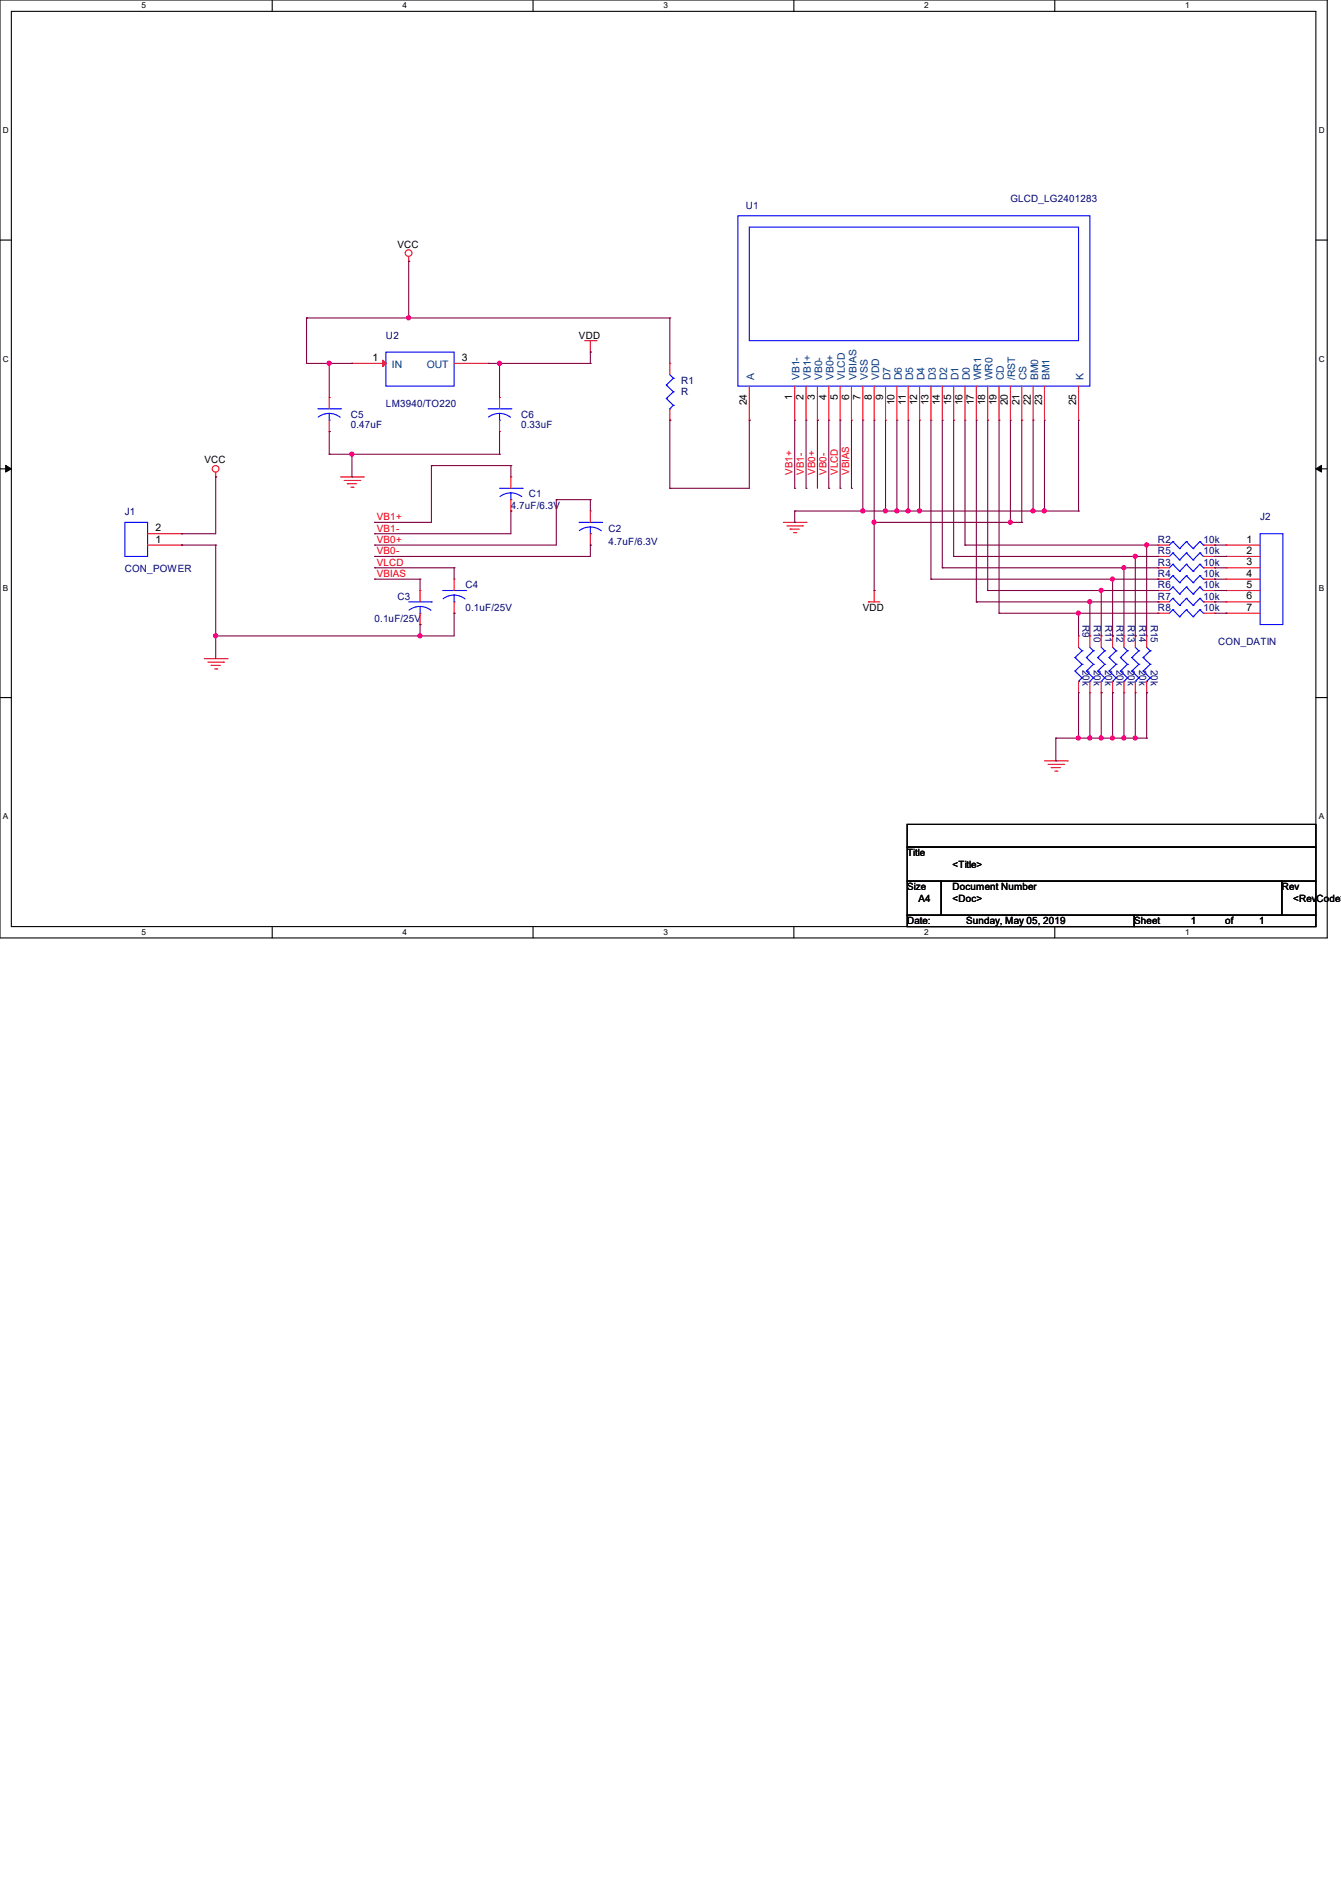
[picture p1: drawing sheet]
<svg xmlns="http://www.w3.org/2000/svg" width="210mm" height="297mm" viewBox="0 0 210 297" stroke-linecap="round" stroke-linejoin="round" font-family="sans-serif">
<path d="M0 0h207.9v146.9h-207.9zM1.8 1.8h204.3v143.3h-204.3z" fill="none" stroke="#000" stroke-width=".17"/>
<g fill="#fff">
<path d="M22.2 .2h.7v1.4h-.7z"/>
<path d="M22.2 145.2h.7v1.4h-.7z"/>
</g>
<path d="M42.6 0v1.8M42.6 145.1v1.8" fill="none" stroke="#000" stroke-width=".17"/>
<g fill="#fff">
<path d="M63 .2h.7v1.4h-.7z"/>
<path d="M63 145.2h.7v1.4h-.7z"/>
</g>
<path d="M83.5 0v1.8M83.5 145.1v1.8" fill="none" stroke="#000" stroke-width=".17"/>
<g fill="#fff">
<path d="M103.9 .2h.7v1.4h-.7z"/>
<path d="M103.9 145.2h.7v1.4h-.7z"/>
</g>
<path d="M124.3 0v1.8M124.3 145.1v1.8" fill="none" stroke="#000" stroke-width=".17"/>
<g fill="#fff">
<path d="M144.7 .2h.7v1.4h-.7z"/>
<path d="M144.7 145.2h.7v1.4h-.7z"/>
</g>
<path d="M165.2 0v1.8M165.2 145.1v1.8" fill="none" stroke="#000" stroke-width=".17"/>
<g fill="#fff">
<path d="M185.6 .2h.7v1.4h-.7z"/>
<path d="M185.6 145.2h.7v1.4h-.7z"/>
<path d="M.5 19.7h.9v1.4h-.9z"/>
<path d="M206.5 19.7h.9v1.4h-.9z"/>
<path d="M.5 55.5h.9v1.4h-.9z"/>
<path d="M206.5 55.5h.9v1.4h-.9z"/>
</g>
<path d="M0 37.6h1.8M206.1 37.6h1.8" fill="none" stroke="#000" stroke-width=".17"/>
<g fill="#fff">
<path d="M.5 91.3h.8v1.4h-.8z"/>
<path d="M206.5 91.3h.8v1.4h-.8z"/>
</g>
<path d="M0 73.4h1.8M206.1 73.4h1.8" fill="none" stroke="#000" stroke-width=".17"/>
<path d="M.9 72.9l.9 .5-.9 .5zM206.1 73.4l.9-.5v1z" fill="#000" stroke="#000" stroke-width=".16"/>
<g fill="#fff">
<path d="M.5 127.1h.8v1.4h-.8z"/>
<path d="M206.5 127.1h.8v1.4h-.8z"/>
</g>
<path d="M0 109.2h1.8M206.1 109.2h1.8M142.1 129.1h64v3.5h-64zM142.1 132.6h64v5.4h-64zM142.1 138h5.3v5.3h-5.3zM147.4 138h53.3v5.3h-53.3zM200.7 138h5.4v5.3h-5.4zM142.1 143.3h35.5v1.8h-35.5zM177.6 143.3h28.5v1.8h-28.5z" fill="none" stroke="#000" stroke-width=".17"/>
<g fill="none" stroke="#f00" stroke-width=".17">
<path d="M55.1 56.9h.1M55.1 56.9h5.4M64 40.9h.1M64 40.2v.7M71.1 56.9h5.4M76.5 56.9h.1M91.6 53.3h1.7M92.5 55.1h.1M92.5 53.3v1.8M93.3 53.3h.1M104.9 56.9h.1M104.9 56.9v1.8"/>
<path d="M33.8 74.7h.1M33.8 74v.7M51.6 62.2h.1M51.6 67.6h.1M51.6 62.2v1.8M51.6 65.8v1.8M53.3 74.7h3.6M53.9 75.2h2.4M54.4 75.7h.1M54.4 75.7h1.4M54.9 76.3h.4M55.3 76.3h.1"/>
<path d="M56.3 75.2h.1M56.9 74.7h.1M78.2 62.2h.1M78.2 67.6h.1M78.2 62.2v1.8M78.2 65.8v1.8M80 74.7h.1M80 74.7v1.8M80 78.2v1.8M104.9 65.8h.1M104.9 64v1.8M117.3 65.8h.1"/>
<path d="M117.3 60.5v5.3M124.5 65.8h.1M124.5 60.5v5.3M126.2 65.8h.1M126.2 60.5v5.3M128 65.8h.1M128 60.5v5.3M129.8 65.8h.1M129.8 60.5v5.3M131.6 65.8h.1M131.6 60.5v5.3M133.3 65.8h.1"/>
<path d="M133.3 60.5v5.3M135.1 65.8h.1M135.1 60.5v5.3M136.9 65.8h.1M136.9 60.5v5.3M138.7 65.8h.1M138.7 60.5v5.3M140.5 65.8h.1M140.5 60.5v5.3M142.2 65.8h.1M142.2 60.5v5.3M144 65.8h.1"/>
<path d="M144 60.5v5.3M145.8 65.8h.1M145.8 60.5v5.3M147.6 65.8h.1M147.6 60.5v5.3M149.4 65.8h.1M149.4 60.5v5.3M151.1 65.8h.1M151.1 60.5v5.3M152.9 65.8h.1M152.9 60.5v5.3M154.7 65.8h.1"/>
<path d="M154.7 60.5v5.3M156.5 65.8h.1M156.5 60.5v5.3M158.2 65.8h.1M158.2 60.5v5.3M160 65.8h.1M160 60.5v5.3M161.8 65.8h.1M161.8 60.5v5.3M163.6 65.8h.1M163.6 60.5v5.3M168.9 65.8h.1"/>
<path d="M168.9 60.5v5.3M23.1 85.3h5.3M23.1 83.6h5.3M28.4 85.3h.1M28.4 83.6h.1M65.8 92.5h.1M65.8 97.8h.1M65.8 92.5v1.7M65.8 96v1.8M71.1 90.7h.1M71.1 96h.1M71.1 90.7v1.8"/>
<path d="M71.1 94.2v1.8M80 80h.1M92.5 80h.1M92.5 85.3h.1M92.5 80v1.8M92.5 83.6v1.7M122.7 81.8h3.5M123.2 82.3h2.5M123.7 82.8h.1M123.7 82.8h1.5M124.3 83.4h.3M124.6 83.4h.1"/>
<path d="M125.7 82.3h.1M126.2 81.8h.1M136 94.2h.1M136 94.2h1.8M136.9 92.5h.1M136.9 92.5v1.7M168.9 99.6h.1M168.9 99.6v1.7M170.7 99.6h.1M170.7 99.6v1.7M172.5 99.6h.1M172.5 99.6v1.7"/>
<path d="M174.2 99.6h.1M174.2 99.6v1.7M176 99.6h.1M176 99.6v1.7M177.8 99.6h.1M177.8 99.6v1.7M179.6 99.6h.1M179.6 99.6v1.7M181.4 87.1h.1M181.4 85.3h.1M181.4 96h.1M181.4 94.2h.1"/>
<path d="M181.4 92.5h.1M181.4 90.7h.1M181.4 88.9h.1M181.4 94.2h1.7M181.4 87.1h1.7M181.4 85.3h1.7M181.4 88.9h1.7M181.4 90.7h1.7M181.4 92.5h1.7M181.4 96h1.7M188.5 94.2h1.7M188.5 87.1h1.7"/>
<path d="M188.5 85.3h1.7M188.5 88.9h1.7M188.5 90.7h1.7M188.5 92.5h1.7M188.5 96h1.7M190.2 87.1h.1M190.2 85.3h.1M190.2 96h.1M190.2 94.2h.1M190.2 92.5h.1M190.2 90.7h.1M190.2 88.9h.1"/>
<path d="M192 85.3h.1M192 87.1h.1M192 88.9h.1M192 90.7h.1M192 92.5h.1M192 94.2h.1M192 96h.1M192 94.2h5.4M192 87.1h5.4M192 85.3h5.4M192 88.9h5.4M192 90.7h5.4"/>
<path d="M192 92.5h5.4M192 96h5.4M32 103.1h3.6M32.6 103.7h2.4M33.1 104.2h.1M33.1 104.2h1.4M33.6 104.7h.4M34 104.7h.1M35 103.7h.1M35.6 103.1h.1M163.6 119.1h3.5M164.1 119.7h2.5"/>
<path d="M166.6 119.7h.1M167.1 119.1h.1M168.9 108.5h.1M168.9 106.7v1.8M170.7 108.5h.1M170.7 106.7v1.8M172.5 108.5h.1M172.5 106.7v1.8M174.2 108.5h.1M174.2 106.7v1.8M176 108.5h.1M176 106.7v1.8"/>
<path d="M177.8 108.5h.1M177.8 106.7v1.8M179.6 108.5h.1M179.6 106.7v1.8M164.6 120.2h.1M164.6 120.2h1.5M165.2 120.7h.3M165.5 120.7h.1"/>
<circle cx="64" cy="39.6" r=".52"/>
<circle cx="33.8" cy="73.4" r=".52"/>
</g>
<g fill="none" stroke="#00f" stroke-width=".17">
<path d="M115.6 33.8h55.1v26.7h-55.1zM117.3 35.6h51.6v17.7h-51.6zM60.5 55.1h10.6v5.4h-10.6zM104.9 58.7l.6 .5M105.5 59.2h.1M105.5 59.2l-1.1 1.1M49.8 64h3.5M51.6 65.8h.1M51.6 64.7l1 .3 .7 .3M51.6 64.7l-.8 .1-1 .5M51.6 64.7v1.1M53.3 64h.1"/>
<path d="M76.5 64h3.5M78.2 65.8h.1M78.2 64.7l1.1 .3 .6 .3M78.2 64.7l-.7 .1-1 .5M78.2 64.7v1.1M78.2 76.5h3.6M80 64h.1M80 78.2h.1M80 77.2l1.1 .2 .6 .4M80 77.2l-.7 .1-1 .5M80 77.2v1M81.8 76.5h.1"/>
<path d="M104.4 60.3h.1M104.4 62.4h.1M104.4 60.3l1.1 1M104.4 62.4l1.1 1.1M104.9 64h.1M105.5 61.3h.1M105.5 63.5h.1M105.5 61.3l-1.1 1.1M105.5 63.5l-.6 .5M19.6 81.8h3.5v5.3h-3.5zM64 94.2h3.6M65.8 96h.1"/>
<path d="M65.8 95l1.1 .2 .6 .3M65.8 95h-.8l-.9 .5M65.8 95v1M67.6 94.2h.1M69.3 92.5h3.6M71.1 94.2h.1M71.1 93.2l1.1 .2 .6 .4M71.1 93.2l-.7 .1-1 .5M71.1 93.2v1M72.9 92.5h.1M90.7 81.8h3.5M92.5 83.6h.1"/>
<path d="M92.5 82.5l1 .2 .7 .4M92.5 82.5l-.8 .1-1 .5M92.5 82.5v1.1M94.2 81.8h.1M183.7 86.6h.1M183.7 84.8h.1M183.7 95.5h.1M183.7 93.7h.1M183.7 91.9h.1M183.7 90.1h.1M183.7 88.3h.1M183.7 86.6l-.6 .5"/>
<path d="M183.7 86.6l1 1.1M183.7 84.8l-.6 .5M183.7 84.8l1 1.1M183.7 95.5l-.6 .5M183.7 95.5l1 1.1M183.7 93.7l-.6 .5M183.7 93.7l1 1.1M183.7 91.9l-.6 .6M183.7 91.9l1 1.1M183.7 90.1l-.6 .6M183.7 90.1l1 1.1M183.7 88.3l-.6 .6"/>
<path d="M183.7 88.3l1 1.2M184.7 87.7h.1M184.7 85.9h.1M184.7 96.6h.1M184.7 94.8h.1M184.7 93h.1M184.7 91.2h.1M184.7 89.5h.1M185.8 86.6h.1M185.8 84.8h.1M185.8 95.5h.1M185.8 93.7h.1"/>
<path d="M185.8 91.9h.1M185.8 90.1h.1M185.8 88.3h.1M185.8 86.6l-1.1 1.1M185.8 86.6l1.1 1.1M185.8 84.8l-1.1 1.1M185.8 84.8l1.1 1.1M185.8 95.5l-1.1 1.1M185.8 95.5l1.1 1.1M185.8 93.7l-1.1 1.1M185.8 93.7l1.1 1.1M185.8 91.9l-1.1 1.1"/>
<path d="M185.8 91.9l1.1 1.1M185.8 90.1l-1.1 1.1M185.8 90.1l1.1 1.1M185.8 88.3l-1.1 1.2M185.8 88.3l1.1 1.2M186.9 87.7h.1M186.9 85.9h.1M186.9 96.6h.1M186.9 94.8h.1M186.9 93h.1M186.9 91.2h.1M186.9 89.5h.1"/>
<path d="M187.9 86.6h.1M187.9 84.8h.1M187.9 95.5h.1M187.9 93.7h.1M187.9 91.9h.1M187.9 90.1h.1M187.9 88.3h.1M187.9 86.6l-1 1.1M187.9 86.6l.6 .5M187.9 84.8l-1 1.1M187.9 84.8l.6 .5M187.9 95.5l-1 1.1"/>
<path d="M187.9 95.5l.6 .5M187.9 93.7l-1 1.1M187.9 93.7l.6 .5M187.9 91.9l-1 1.1M187.9 91.9l.6 .6M187.9 90.1l-1 1.1M187.9 90.1l.6 .6M187.9 88.3l-1 1.2M187.9 88.3l.6 .6M188.5 87.1h.1M188.5 85.3h.1M188.5 96h.1"/>
<path d="M188.5 94.2h.1M188.5 92.5h.1M188.5 90.7h.1M188.5 88.9h.1M197.4 83.6h3.5v14.2h-3.5zM168.4 103h.1M168.4 105.1h.1M168.4 103l1.1 1M168.4 105.1l1.1 1M168.9 106.7h.1M168.9 101.3l.6 .6M169.5 101.9h.1"/>
<path d="M169.5 104h.1M169.5 106.1h.1M169.5 101.9l-1.1 1.1M169.5 104l-1.1 1.1M169.5 106.1l-.6 .6M170.1 103h.1M170.1 105.1h.1M170.1 103l1.1 1M170.1 105.1l1.1 1M170.7 106.7h.1M170.7 101.3l.5 .6M171.2 101.9h.1"/>
<path d="M171.2 104h.1M171.2 106.1h.1M171.2 106.1l-.5 .6M171.2 101.9l-1.1 1.1M171.2 104l-1.1 1.1M171.9 103h.1M171.9 105.1h.1M171.9 103l1.1 1M171.9 105.1l1.1 1M172.5 106.7h.1M172.5 101.3l.5 .6M173 101.9h.1"/>
<path d="M173 104h.1M173 106.1h.1M173 106.1l-.5 .6M173 101.9l-1.1 1.1M173 104l-1.1 1.1M173.7 103h.1M173.7 105.1h.1M173.7 103l1.1 1M173.7 105.1l1.1 1M174.2 106.7h.1M174.2 101.3l.6 .6M174.8 101.9h.1"/>
<path d="M174.8 104h.1M174.8 106.1h.1M174.8 101.9l-1.1 1.1M174.8 104l-1.1 1.1M174.8 106.1l-.6 .6M175.5 103h.1M175.5 105.1h.1M175.5 103l1.1 1M175.5 105.1l1.1 1M176 106.7h.1M176 101.3l.6 .6M176.6 101.9h.1"/>
<path d="M176.6 104h.1M176.6 106.1h.1M176.6 101.9l-1.1 1.1M176.6 104l-1.1 1.1M176.6 106.1l-.6 .6M177.2 103h.1M177.2 105.1h.1M177.2 103l1.2 1M177.2 105.1l1.2 1M177.8 106.7h.1M177.8 101.3l.6 .6M178.4 101.9h.1"/>
<path d="M178.4 104h.1M178.4 106.1h.1M178.4 101.9l-1.2 1.1M178.4 104l-1.2 1.1M178.4 106.1l-.6 .6M179 103h.1M179 105.1h.1M179 103l1.1 1M179 105.1l1.1 1M179.6 106.7h.1M179.6 101.3l.5 .6M180.1 101.9h.1"/>
<path d="M180.1 104h.1M180.1 106.1h.1M180.1 101.9l-1.1 1.1M180.1 104l-1.1 1.1M180.1 106.1l-.5 .6"/>
</g>
<path d="M59.9 56.4l.6 .5-.6 .5z" fill="#f00" stroke="#f00" stroke-width=".17"/>
<g fill="none" stroke="#800040" stroke-width=".17">
<path d="M48 49.8h.1M48 49.8v7.1h7.1M48 49.8h56.9M51.6 56.9h.1M51.6 56.9v5.3M55.1 56.9h.1M64 40.9h.1M64 49.8h.1M64 40.9v8.9M76.5 56.9h16M78.2 56.9h.1M78.2 56.9v5.3"/>
<path d="M92.5 55.1h.1M92.5 56.9h.1M92.5 55.1v1.8M104.9 49.8h.1M104.9 49.8v7.1M33.8 74.7h.1M33.8 74.7v8.9h-5.4M51.6 71.1h.1M51.6 67.6h.1M51.6 71.1h26.6M51.6 67.6v3.5M55.1 71.1h.1"/>
<path d="M55.1 74.7h.1M55.1 71.1v3.6M67.6 72.9h.1M67.6 72.9v8.9h-8.9M67.6 72.9h12.4M78.2 71.1h.1M78.2 67.6v3.5M80 72.9h.1M80 72.9v1.8M87.1 78.2h.1M87.1 78.2v7.1h-28.4M87.1 78.2h5.4"/>
<path d="M92.5 78.2h.1M92.5 78.2v1.8M104.9 76.5h.1M104.9 65.8h.1M104.9 65.8v10.7M117.3 65.8h.1M117.3 65.8v10.7h-12.4M124.5 76.5h.1M124.5 65.8v10.7M126.2 76.5h.1M126.2 65.8v10.7M128 65.8h.1"/>
<path d="M128 65.8v10.7M129.8 76.5h.1M129.8 65.8v10.7M131.6 76.5h.1M131.6 65.8v10.7M133.3 76.5h.1M133.3 65.8v10.7M135.1 65.8v14.2M136.9 65.8v26.7M138.7 65.8v14.2M140.5 65.8v14.2M142.2 65.8v14.2"/>
<path d="M144 65.8v14.2M145.8 65.8v24.9M147.6 65.8v23.1M149.4 65.8v21.3M151.1 65.8v19.5M152.9 65.8v28.4M154.7 65.8v26.7M156.5 65.8v30.2M158.2 65.8v16M160 65.8v16M161.8 65.8v14.2M163.6 65.8v14.2"/>
<path d="M168.9 65.8v14.2M28.4 83.6h.1M28.4 85.3h.1M28.4 85.3h5.4M33.8 99.6h.1M33.8 85.3h.1M33.8 85.3v17.8M58.7 81.8h.1M58.7 83.6h.1M58.7 85.3h.1M58.7 87.1h.1M58.7 88.9h.1"/>
<path d="M58.7 90.7h.1M58.7 88.9h12.4M58.7 90.7h7.1M65.8 90.7h.1M65.8 97.8h.1M65.8 99.6h.1M65.8 90.7v1.8M65.8 97.8v1.8M71.1 88.9h.1M71.1 96h.1M71.1 88.9v1.8M71.1 96v3.6h-37.3"/>
<path d="M80 80h.1M80 80v3.6h-21.3M92.5 85.3h.1M92.5 85.3v1.8h-33.8M124.5 80h.1M124.5 81.8h.1M124.5 80v1.8M124.5 80h44.4M135.1 80h.1M136.9 81.8h.1M136.9 92.5h.1M136.9 81.8h23.1"/>
<path d="M138.7 80h.1M140.5 80h.1M142.2 80h.1M144 80h.1M145.8 90.7h.1M145.8 90.7h35.6M147.6 88.9h.1M147.6 88.9h33.8M149.4 87.1h.1M149.4 87.1h32M151.1 85.3h.1M151.1 85.3h30.3"/>
<path d="M152.9 94.2h.1M152.9 94.2h28.5M154.7 92.5h.1M154.7 92.5h26.7M156.5 96h.1M156.5 96h24.9M158.2 81.8h.1M160 81.8h.1M161.8 80h.1M163.6 80h.1M168.9 80h.1M168.9 96h.1"/>
<path d="M168.9 96v3.6M170.7 94.2h.1M170.7 94.2v5.4M172.5 92.5h.1M172.5 92.5v7.1M174.2 90.7h.1M174.2 99.6h.1M174.2 90.7v8.9M176 88.9h.1M176 88.9v10.7M177.8 87.1h.1M177.8 99.6h.1"/>
<path d="M177.8 87.1v12.5M179.6 85.3h.1M179.6 85.3v14.3M181.4 87.1h.1M181.4 88.9h.1M181.4 90.7h.1M181.4 92.5h.1M181.4 94.2h.1M181.4 96h.1M190.2 85.3h.1M190.2 88.9h.1M190.2 90.7h.1"/>
<path d="M190.2 94.2h.1M190.2 85.3h1.8M190.2 87.1h1.8M190.2 88.9h1.8M190.2 90.7h1.8M190.2 92.5h1.8M190.2 94.2h1.8M190.2 96h1.8M192 87.1h.1M192 92.5h.1M192 96h.1M165.4 115.6h.1"/>
<path d="M165.4 119.1h.1M165.4 115.6h14.2M165.4 115.6v3.5M168.9 115.6h.1M168.9 108.5v7.1M170.7 115.6h.1M170.7 108.5v7.1M172.5 108.5h.1M172.5 115.6h.1M172.5 108.5v7.1M174.2 108.5h.1M174.2 115.6h.1"/>
<path d="M174.2 108.5v7.1M176 115.6h.1M176 108.5v7.1M177.8 115.6h.1M177.8 108.5v7.1M179.6 108.5h.1M179.6 115.6h.1M179.6 108.5v7.1"/>
</g>
<g fill="#f0f" stroke="#f0f" stroke-width=".17">
<circle cx="65.8" cy="99.5" r=".32"/>
<circle cx="33.8" cy="99.5" r=".32"/>
<circle cx="64" cy="49.8" r=".32"/>
<circle cx="135.1" cy="80" r=".32"/>
<circle cx="136.9" cy="81.8" r=".32"/>
<circle cx="138.7" cy="80" r=".32"/>
<circle cx="140.4" cy="80" r=".32"/>
<circle cx="142.2" cy="80" r=".32"/>
<circle cx="144" cy="80" r=".32"/>
<circle cx="158.2" cy="81.8" r=".32"/>
<circle cx="161.8" cy="80" r=".32"/>
<circle cx="163.6" cy="80" r=".32"/>
<circle cx="179.6" cy="85.3" r=".32"/>
<circle cx="177.8" cy="87.1" r=".32"/>
<circle cx="176" cy="88.9" r=".32"/>
<circle cx="174.2" cy="90.7" r=".32"/>
<circle cx="172.4" cy="92.4" r=".32"/>
<circle cx="170.7" cy="94.2" r=".32"/>
<circle cx="168.9" cy="96" r=".32"/>
<circle cx="168.9" cy="115.5" r=".32"/>
<circle cx="177.8" cy="115.5" r=".32"/>
<circle cx="176" cy="115.5" r=".32"/>
<circle cx="174.2" cy="115.5" r=".32"/>
<circle cx="172.4" cy="115.5" r=".32"/>
<circle cx="170.7" cy="115.5" r=".32"/>
<circle cx="78.2" cy="56.9" r=".32"/>
<circle cx="55.1" cy="71.1" r=".32"/>
<circle cx="51.5" cy="56.9" r=".32"/>
</g>
<g font-size="1.6" fill="#000080">
<text x="116.8" y="32.7">U1</text>
<text x="158.2" y="31.7">GLCD_LG2401283</text>
<text x="60.5" y="53">U2</text>
<text x="54.9" y="65.4">C5</text>
<text x="60.5" y="63.7">LM3940/TO220</text>
<text x="81.6" y="65.4">C6</text>
<text x="106.7" y="60.1">R1</text>
<text x="106.7" y="61.9">R</text>
<text x="54.9" y="67.1">0.47uF</text>
<text x="81.6" y="67.1">0.33uF</text>
<text x="82.8" y="77.9">C1</text>
<text x="19.6" y="80.6">J1</text>
<text x="80" y="79.7">4.7uF/6.3V</text>
<text x="95.3" y="83.2">C2</text>
<text x="197.4" y="81.4">J2</text>
<text x="19.6" y="89.6">CON_POWER</text>
<text x="95.3" y="85.3">4.7uF/6.3V</text>
<text x="181.4" y="86.8">R5</text>
<text x="181.4" y="85">R2</text>
<text x="181.4" y="88.6">R3</text>
<text x="188.5" y="86.8">10k</text>
<text x="188.5" y="85">10k</text>
<text x="188.5" y="88.6">10k</text>
<text x="62.2" y="93.9">C3</text>
<text x="72.9" y="92.1">C4</text>
<text x="72.9" y="95.7">0.1uF/25V</text>
<text x="181.4" y="95.7">R8</text>
<text x="181.4" y="93.9">R7</text>
<text x="181.4" y="92.1">R6</text>
<text x="181.4" y="90.3">R4</text>
<text x="188.5" y="95.7">10k</text>
<text x="188.5" y="93.9">10k</text>
<text x="188.5" y="92.1">10k</text>
<text x="188.5" y="90.3">10k</text>
<text x="58.7" y="97.4">0.1uF/25V</text>
<text x="169.5" y="97.8" transform="rotate(90 169.5 97.8)">R9</text>
<text x="171.3" y="97.8" transform="rotate(90 171.3 97.8)">R10</text>
<text x="173.1" y="97.8" transform="rotate(90 173.1 97.8)">R11</text>
<text x="174.9" y="97.8" transform="rotate(90 174.9 97.8)">R12</text>
<text x="176.7" y="97.8" transform="rotate(90 176.7 97.8)">R13</text>
<text x="178.4" y="97.8" transform="rotate(90 178.4 97.8)">R14</text>
<text x="180.2" y="97.8" transform="rotate(90 180.2 97.8)">R15</text>
<text x="190.8" y="101">CON_DATIN</text>
<text x="169.5" y="104.9" transform="rotate(90 169.5 104.9)">20k</text>
<text x="171.3" y="104.9" transform="rotate(90 171.3 104.9)">20k</text>
<text x="173.1" y="104.9" transform="rotate(90 173.1 104.9)">20k</text>
<text x="174.9" y="104.9" transform="rotate(90 174.9 104.9)">20k</text>
<text x="176.7" y="104.9" transform="rotate(90 176.7 104.9)">20k</text>
<text x="178.4" y="104.9" transform="rotate(90 178.4 104.9)">20k</text>
<text x="180.2" y="104.9" transform="rotate(90 180.2 104.9)">20k</text>
</g>
<g font-size="1.6">
<text x="62.2" y="38.8">VCC</text>
<text x="90.7" y="53">VDD</text>
<text x="58.3" y="56.5">1</text>
<text x="72.3" y="56.5">3</text>
<text x="117" y="63.5" transform="rotate(-90 117 63.5)">24</text>
<text x="124.1" y="62.6" transform="rotate(-90 124.1 62.6)">1</text>
<text x="125.9" y="62.6" transform="rotate(-90 125.9 62.6)">2</text>
<text x="127.6" y="62.6" transform="rotate(-90 127.6 62.6)">3</text>
<text x="129.4" y="62.6" transform="rotate(-90 129.4 62.6)">4</text>
<text x="131.2" y="62.6" transform="rotate(-90 131.2 62.6)">5</text>
<text x="133" y="62.6" transform="rotate(-90 133 62.6)">6</text>
<text x="134.7" y="62.6" transform="rotate(-90 134.7 62.6)">7</text>
<text x="136.5" y="62.6" transform="rotate(-90 136.5 62.6)">8</text>
<text x="138.3" y="62.6" transform="rotate(-90 138.3 62.6)">9</text>
<text x="140.1" y="63.5" transform="rotate(-90 140.1 63.5)">10</text>
<text x="141.9" y="63.5" transform="rotate(-90 141.9 63.5)">11</text>
<text x="143.6" y="63.5" transform="rotate(-90 143.6 63.5)">12</text>
<text x="145.4" y="63.5" transform="rotate(-90 145.4 63.5)">13</text>
<text x="147.2" y="63.5" transform="rotate(-90 147.2 63.5)">14</text>
<text x="149" y="63.5" transform="rotate(-90 149 63.5)">15</text>
<text x="150.8" y="63.5" transform="rotate(-90 150.8 63.5)">16</text>
<text x="152.5" y="63.5" transform="rotate(-90 152.5 63.5)">17</text>
<text x="154.3" y="63.5" transform="rotate(-90 154.3 63.5)">18</text>
<text x="156.1" y="63.5" transform="rotate(-90 156.1 63.5)">19</text>
<text x="157.9" y="63.5" transform="rotate(-90 157.9 63.5)">20</text>
<text x="159.6" y="63.5" transform="rotate(-90 159.6 63.5)">21</text>
<text x="161.4" y="63.5" transform="rotate(-90 161.4 63.5)">22</text>
<text x="163.2" y="63.5" transform="rotate(-90 163.2 63.5)">23</text>
<text x="168.5" y="63.5" transform="rotate(-90 168.5 63.5)">25</text>
<text x="32" y="72.6">VCC</text>
<text x="24.3" y="83.2">2</text>
<text x="24.3" y="85">1</text>
<text x="195.2" y="85">1</text>
<text x="195.2" y="86.7">2</text>
<text x="195.2" y="88.5">3</text>
<text x="135.1" y="95.7">VDD</text>
<text x="195.2" y="90.3">4</text>
<text x="195.2" y="92.1">5</text>
<text x="195.2" y="93.9">6</text>
<text x="195.2" y="95.6">7</text>
<text x="142.1" y="134.1">Title</text>
<text x="149.2" y="135.8">&lt;Title&gt;</text>
<text x="142.1" y="139.4">Size</text>
<text x="143.8" y="141.2">A4</text>
<text x="149.2" y="139.4">Document Number</text>
<text x="149.2" y="141.2">&lt;Doc&gt;</text>
<text x="200.7" y="139.4">Rev</text>
<text x="202.5" y="141.2">&lt;RevCode&gt;</text>
<text x="142.1" y="144.7">Date:</text>
<text x="151.3" y="144.7">Sunday, May 05, 2019</text>
<text x="177.6" y="144.7">Sheet</text>
<text x="186.5" y="144.7">1</text>
<text x="191.9" y="144.7">of</text>
<text x="197.2" y="144.7">1</text>
</g>
<g font-size="1.6" fill="#004080">
<text x="61.3" y="57.6">IN</text>
<text x="66.8" y="57.6">OUT</text>
<text x="118.1" y="59.6" transform="rotate(-90 118.1 59.6)">A</text>
<text x="125.2" y="59.6" transform="rotate(-90 125.2 59.6)">VB1-</text>
<text x="127" y="59.6" transform="rotate(-90 127 59.6)">VB1+</text>
<text x="128.8" y="59.6" transform="rotate(-90 128.8 59.6)">VB0-</text>
<text x="130.6" y="59.6" transform="rotate(-90 130.6 59.6)">VB0+</text>
<text x="132.3" y="59.6" transform="rotate(-90 132.3 59.6)">VLCD</text>
<text x="134.1" y="59.6" transform="rotate(-90 134.1 59.6)">VBIAS</text>
<text x="135.9" y="59.6" transform="rotate(-90 135.9 59.6)">VSS</text>
<text x="137.7" y="59.6" transform="rotate(-90 137.7 59.6)">VDD</text>
<text x="139.4" y="59.6" transform="rotate(-90 139.4 59.6)">D7</text>
<text x="141.2" y="59.6" transform="rotate(-90 141.2 59.6)">D6</text>
<text x="143" y="59.6" transform="rotate(-90 143 59.6)">D5</text>
<text x="144.8" y="59.6" transform="rotate(-90 144.8 59.6)">D4</text>
<text x="146.6" y="59.6" transform="rotate(-90 146.6 59.6)">D3</text>
<text x="148.3" y="59.6" transform="rotate(-90 148.3 59.6)">D2</text>
<text x="150.1" y="59.6" transform="rotate(-90 150.1 59.6)">D1</text>
<text x="151.9" y="59.6" transform="rotate(-90 151.9 59.6)">D0</text>
<text x="153.7" y="59.6" transform="rotate(-90 153.7 59.6)">WR1</text>
<text x="155.5" y="59.6" transform="rotate(-90 155.5 59.6)">WR0</text>
<text x="157.2" y="59.6" transform="rotate(-90 157.2 59.6)">CD</text>
<text x="159" y="59.6" transform="rotate(-90 159 59.6)">/RST</text>
<text x="160.8" y="59.6" transform="rotate(-90 160.8 59.6)">CS</text>
<text x="162.6" y="59.6" transform="rotate(-90 162.6 59.6)">BM0</text>
<text x="164.3" y="59.6" transform="rotate(-90 164.3 59.6)">BM1</text>
<text x="169.7" y="59.6" transform="rotate(-90 169.7 59.6)">K</text>
</g>
<g font-size="1.6" fill="#f00">
<text x="124.1" y="74.3" transform="rotate(-90 124.1 74.3)">VB1+</text>
<text x="125.9" y="74.3" transform="rotate(-90 125.9 74.3)">VB1-</text>
<text x="127.7" y="74.3" transform="rotate(-90 127.7 74.3)">VB0+</text>
<text x="129.5" y="74.3" transform="rotate(-90 129.5 74.3)">VB0-</text>
<text x="131.2" y="74.3" transform="rotate(-90 131.2 74.3)">VLCD</text>
<text x="133" y="74.3" transform="rotate(-90 133 74.3)">VBIAS</text>
<text x="59" y="81.4">VB1+</text>
<text x="59" y="83.2">VB1-</text>
<text x="59" y="85">VB0+</text>
<text x="59" y="86.8">VB0-</text>
<text x="59" y="88.6">VLCD</text>
<text x="59" y="90.3">VBIAS</text>
</g>
<g font-size="1.3">
<text x="22.2" y="1.3">5</text>
<text x="63" y="1.3">4</text>
<text x="103.9" y="1.3">3</text>
<text x="144.7" y="1.3">2</text>
<text x="185.6" y="1.3">1</text>
<text x=".5" y="20.8">D</text>
<text x="206.5" y="20.8">D</text>
<text x=".5" y="56.6">C</text>
<text x="206.5" y="56.6">C</text>
<text x=".5" y="92.5">B</text>
<text x="206.5" y="92.5">B</text>
<text x=".5" y="128.3">A</text>
<text x="206.5" y="128.3">A</text>
<text x="22.2" y="146.4">5</text>
<text x="63" y="146.4">4</text>
<text x="103.9" y="146.4">3</text>
<text x="144.7" y="146.4">2</text>
<text x="185.6" y="146.4">1</text>
</g>
</svg>
